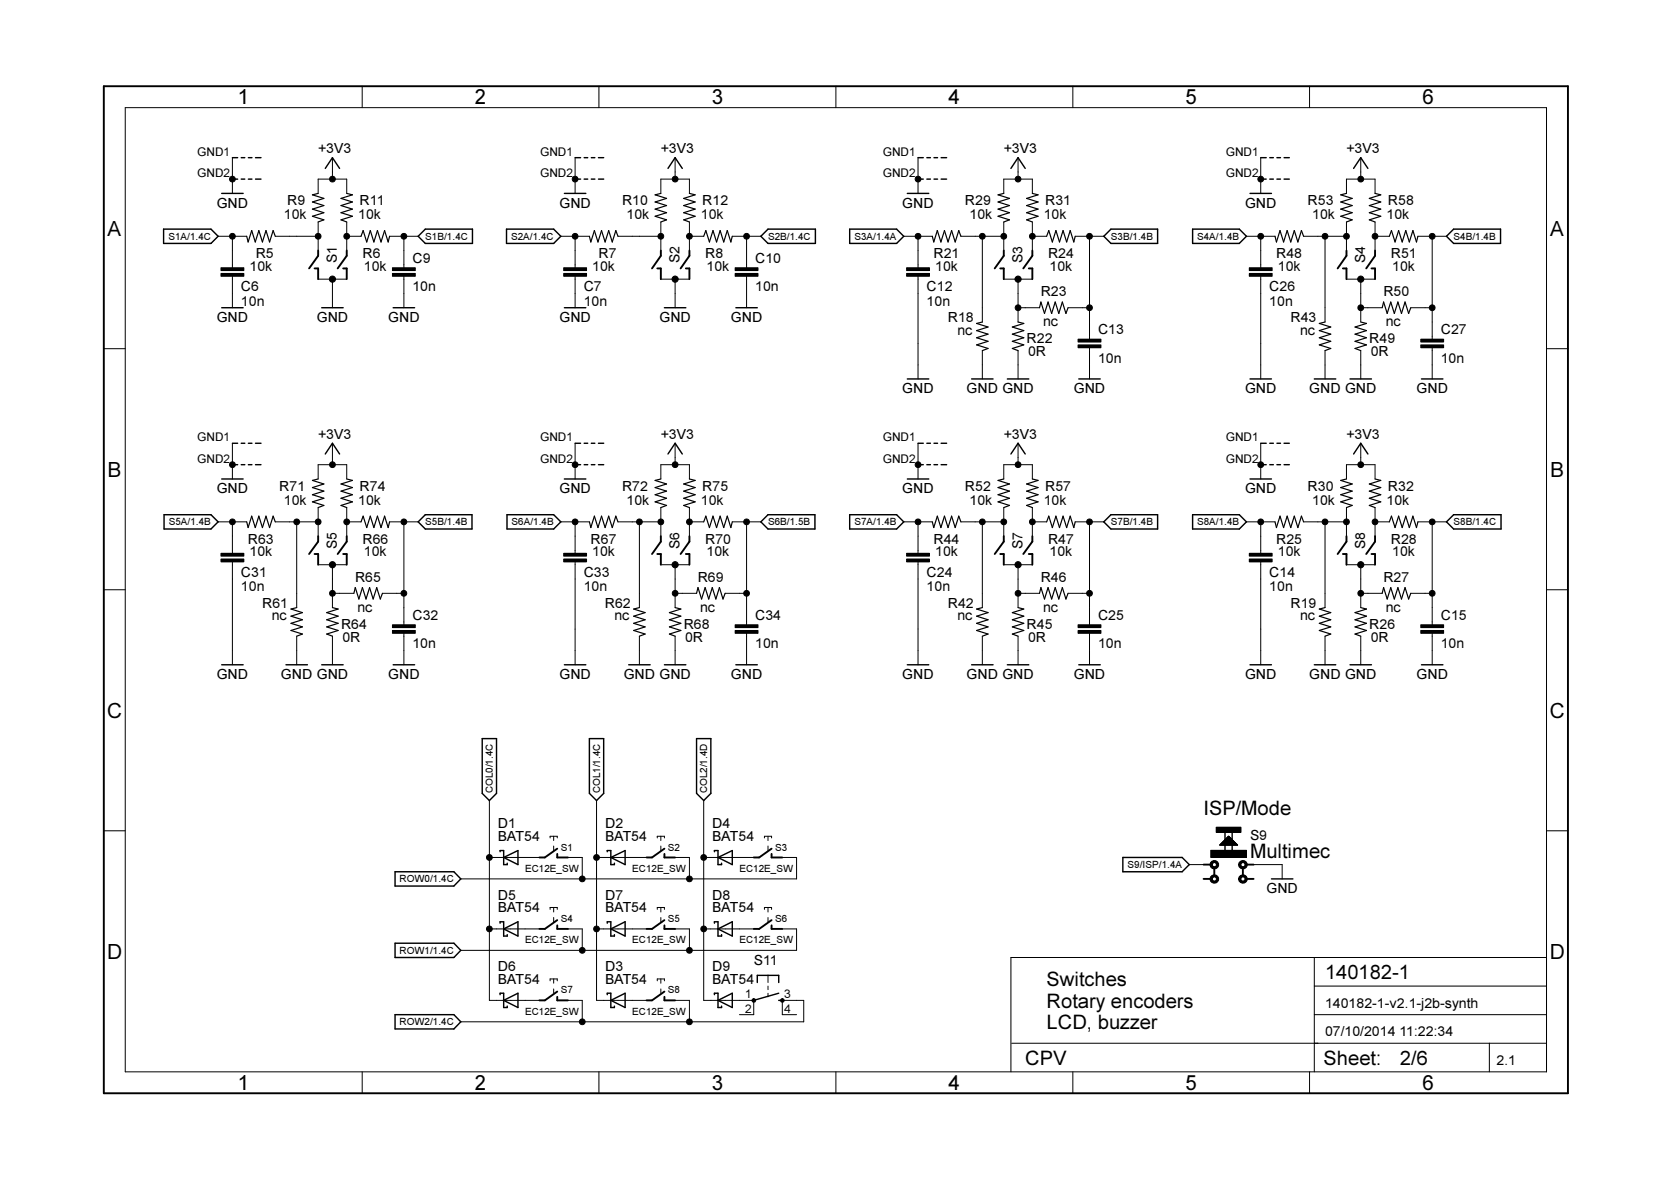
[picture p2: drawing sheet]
<svg xmlns="http://www.w3.org/2000/svg" width="297mm" height="210mm" viewBox="0 0 297 210" stroke-linecap="round" stroke-linejoin="round" font-family="sans-serif">
<g fill="none" stroke="#000" stroke-width=".25">
<path d="M39.4 34.4h3.8M41.3 28h.9M41.3 31.8h.9M42.9 28h.6M42.9 31.8h.6M44.2 28h.6M44.2 31.8h.6M45.4 28h1M45.4 31.8h1M57.8 29.9l1.3-1.9 1.3 1.9M100.3 34.4h3.8M102.2 28h1"/>
<path d="M102.2 31.8h1M103.8 28h.7M103.8 31.8h.7M105.1 28h.6M105.1 31.8h.6M106.4 28h.9M106.4 31.8h.9M118.7 29.9l1.3-1.9 1.3 1.9M161.3 34.4h3.8M163.2 28h.9M163.2 31.8h.9M164.8 28h.6"/>
<path d="M164.8 31.8h.6M166 28h.7M166 31.8h.7M167.3 28h1M167.3 31.8h1M179.7 29.9l1.3-1.9 1.2 1.9M222.2 34.4h3.8M224.1 28h1M224.1 31.8h1M225.7 28h.7M225.7 31.8h.7M227 28h.6"/>
<path d="M227 31.8h.6M228.3 28h.9M228.3 31.8h.9M240.6 29.9l1.3-1.9 1.3 1.9M29.1 40.7h8.4l1.3 1.3-1.3 1.3h-8.4zM39.4 54.7h3.8M57.2 54.7h3.8M69.9 54.7h3.8M74.3 42l1.3-1.3h8.4v2.6h-8.4zM90 40.7h8.4l1.3 1.3-1.3 1.3h-8.4zM100.3 54.7h3.8M118.1 54.7h3.8"/>
<path d="M130.8 54.7h3.8M135.3 42l1.2-1.3h8.4v2.6h-8.4zM151 40.7h8.4l1.3 1.3-1.3 1.3h-8.4zM196.2 42l1.3-1.3h8.3v2.6h-8.3zM212 40.7h8.3l1.3 1.3-1.3 1.3h-8.3zM257.1 42l1.3-1.3h8.3v2.6h-8.3zM41.3 78.8h.9M42.9 78.8h.6M44.2 78.8h.6M45.4 78.8h1M102.2 78.8h1M103.8 78.8h.7"/>
<path d="M105.1 78.8h.6M106.4 78.8h.9M161.3 67.4h3.8M163.2 78.8h.9M164.8 78.8h.6M166 78.8h.7M167.3 78.8h1M172.7 67.4h3.8M179.1 67.4h3.8M191.8 67.4h3.8M222.2 67.4h3.8M224.1 78.8h1"/>
<path d="M225.7 78.8h.7M227 78.8h.6M228.3 78.8h.9M233.6 67.4h3.8M240 67.4h3.8M252.7 67.4h3.8M29.2 91.5h8.3l1.3 1.3-1.3 1.2h-8.3zM39.4 85.1h3.8M41.3 82.6h.9M42.9 82.6h.6M44.2 82.6h.6M45.4 82.6h1"/>
<path d="M57.8 80.7l1.3-1.9 1.3 1.9M74.3 92.8l1.3-1.3h8.3v2.5h-8.3zM90.1 91.5h8.3l1.3 1.3-1.3 1.2h-8.3zM100.3 85.1h3.8M102.2 82.6h1M103.8 82.6h.7M105.1 82.6h.6M106.4 82.6h.9M118.7 80.7l1.3-1.9 1.3 1.9M135.3 92.8l1.2-1.3h8.4v2.5h-8.4zM151 91.5h8.4l1.3 1.3-1.3 1.2h-8.4zM161.3 85.1h3.8"/>
<path d="M163.2 82.6h.9M164.8 82.6h.6M166 82.6h.7M167.3 82.6h1M179.7 80.7l1.3-1.9 1.2 1.9M196.2 92.8l1.3-1.3h8.3v2.5h-8.3zM212 91.5h8.3l1.3 1.3-1.3 1.2h-8.3zM222.2 85.1h3.8M224.1 82.6h1M225.7 82.6h.7M227 82.6h.6M228.3 82.6h.9"/>
<path d="M240.6 80.7l1.3-1.9 1.3 1.9M257.1 92.8l1.3-1.3h8.4v2.5h-8.4zM39.4 118.2h3.8M50.8 118.2h3.8M57.2 118.2h3.8M69.9 118.2h3.8M100.3 118.2h3.8M111.8 118.2h3.8M118.1 118.2h3.8M130.8 118.2h3.8M161.3 118.2h3.8M172.7 118.2h3.8"/>
<path d="M179.1 118.2h3.8M191.8 118.2h3.8M222.2 118.2h3.8M233.6 118.2h3.8M240 118.2h3.8M252.7 118.2h3.8M85.7 131.3h2.6v9.7l-1.3 1.3-1.3-1.3zM104.8 131.3h2.5v9.7l-1.3 1.3-1.2-1.3zM123.8 131.3h2.6v9.7l-1.3 1.3-1.3-1.3zM70.2 154.9h10.5l1.2 1.3-1.2 1.3h-10.5zM88.9 151.4v-.2h.6v2.5h.7v-.3M89.5 152.4l2.6-1.2v2.5z"/>
<path d="M107.9 151.4v-.2h.7v2.5h.6v-.3M108.6 152.4l2.5-1.2v2.5zM127 151.4v-.2h.6v2.5h.7v-.3M127.6 152.4l2.6-1.2v2.5zM199.6 152.4h10.5l1.3 1.3-1.3 1.2h-10.5zM217.8 148v3.8M219 148v3.8M226 156.2h3.8M70.2 167.6h10.5l1.2 1.3-1.2 1.3h-10.5zM88.9 164.1v-.3h.6v2.6h.7v-.3M88.9 176.8v-.3h.6v2.6h.7v-.3M89.5 165.1l2.6-1.3v2.6z"/>
<path d="M89.5 177.8l2.6-1.3v2.6zM107.9 164.1v-.3h.7v2.6h.6v-.3M107.9 176.8v-.3h.7v2.6h.6v-.3M108.6 165.1l2.5-1.3v2.6zM108.6 177.8l2.5-1.3v2.6zM127 164.1v-.3h.6v2.6h.7v-.3M127 176.8v-.3h.6v2.6h.7v-.3M127.6 165.1l2.6-1.3v2.6zM127.6 177.8l2.6-1.3v2.6zM134.6 174.6v-1.2h3.8v1.2M138.4 177.8h.7M138.4 176.5l-4.4 1.3"/>
<path d="M70.2 180.3h10.5l1.2 1.3-1.2 1.3h-10.5z"/>
</g>
<g fill="none" stroke="#000" stroke-width=".18">
<path d="M22.3 19.1h252.6v171.4h-252.6zM64.4 15.3v3.8M106.5 15.3v3.8M148.6 15.3v3.8M190.7 15.3v3.8M232.8 15.3v3.8M41.3 28v6.4M56.6 34.4v-2.6h5v2.6M56.6 39.5v5M59.1 28v3.8M61.6 39.5v5M102.2 28v6.4"/>
<path d="M117.5 34.4v-2.6h5.1v2.6M117.5 39.5v5M120 28v3.8M122.6 39.5v5M163.2 28v6.4M178.4 34.4v-2.6h5.1v2.6M178.4 39.5v5M181 28v3.8M183.5 39.5v5M224.1 28v6.4M239.3 34.4v-2.6h5.1v2.6M239.3 39.5v5"/>
<path d="M241.9 28v3.8M244.4 39.5v5M38.8 42h5.1M39.3 47.6h4v.5h-4zM39.3 48.6h4v.5h-4zM41.3 42v5.6M41.3 49.1v5.6M48.9 42h7.7M56.6 49.6h5M59.1 49.6v5.1M61.6 42h2.6M69.3 42h5"/>
<path d="M69.8 47.6h4v.5h-4zM69.8 48.6h4v.5h-4zM71.8 42v5.6M71.8 49.1v5.6M99.7 42h5.1M100.2 47.6h4.1v.5h-4.1zM100.2 48.6h4.1v.5h-4.1zM102.2 42v5.6M102.2 49.1v5.6M109.9 42h7.6M117.5 49.6h5.1M120 49.6v5.1"/>
<path d="M122.6 42h2.5M130.2 42h5.1M130.7 47.6h4v.5h-4zM130.7 48.6h4v.5h-4zM132.7 42v5.6M132.7 49.1v5.6M160.7 42h5M161.2 47.6h4v.5h-4zM161.2 48.6h4v.5h-4zM163.2 42v5.6M163.2 49.1v18.3M170.8 42h7.6"/>
<path d="M174.6 42v15.2M178.4 49.6h5.1M181 49.6v7.6M181 54.7h3.8M183.5 42h2.6M189.9 54.7h3.8M191.1 42h5.1M193.7 42v18.3M221.6 42h5M222.1 47.6h4v.5h-4zM222.1 48.6h4v.5h-4zM224.1 42v5.6"/>
<path d="M224.1 49.1v18.3M231.7 42h7.6M235.5 42v15.2M239.3 49.6h5.1M241.9 49.6v7.6M241.9 54.7h3.8M244.4 42h2.6M250.8 54.7h3.8M252 42h5.1M254.6 42v18.3M18.5 62h3.8M41.3 78.8v6.3"/>
<path d="M59.1 78.8v3.8M102.2 78.8v6.3M120 78.8v3.8M163.2 78.8v6.3M174.6 62.3v5.1M181 62.3v5.1M181 78.8v3.8M191.6 60.3h4.1v.5h-4.1zM191.6 61.3h4.1v.5h-4.1zM193.7 61.8v5.6M224.1 78.8v6.3M235.5 62.3v5.1"/>
<path d="M241.9 62.3v5.1M241.9 78.8v3.8M252.6 60.3h4v.5h-4zM252.6 61.3h4v.5h-4zM254.6 61.8v5.6M274.9 62h3.8M38.8 92.8h5.1M39.3 98.3h4v.5h-4zM39.3 99.4h4v.5h-4zM41.3 92.8v5.5M41.3 99.9v18.3M48.9 92.8h7.7"/>
<path d="M52.7 92.8v15.2M56.6 85.1v-2.5h5v2.5M56.6 90.2v5.1M61.6 90.2v5.1M61.6 92.8h2.6M69.3 92.8h5M71.8 92.8v18.2M99.7 92.8h5.1M100.2 98.3h4.1v.5h-4.1zM100.2 99.4h4.1v.5h-4.1zM102.2 92.8v5.5M102.2 99.9v18.3"/>
<path d="M109.9 92.8h7.6M113.7 92.8v15.2M117.5 85.1v-2.5h5.1v2.5M117.5 90.2v5.1M122.6 90.2v5.1M122.6 92.8h2.5M130.2 92.8h5.1M132.7 92.8v18.2M160.7 92.8h5M161.2 98.3h4v.5h-4zM161.2 99.4h4v.5h-4zM163.2 92.8v5.5"/>
<path d="M163.2 99.9v18.3M170.8 92.8h7.6M174.6 92.8v15.2M178.4 85.1v-2.5h5.1v2.5M178.4 90.2v5.1M183.5 90.2v5.1M183.5 92.8h2.6M191.1 92.8h5.1M193.7 92.8v18.2M221.6 92.8h5M222.1 98.3h4v.5h-4zM222.1 99.4h4v.5h-4z"/>
<path d="M224.1 92.8v5.5M224.1 99.9v18.3M231.7 92.8h7.6M235.5 92.8v15.2M239.3 85.1v-2.5h5.1v2.5M239.3 90.2v5.1M244.4 90.2v5.1M244.4 92.8h2.6M252 92.8h5.1M254.6 92.8v18.2M18.5 104.8h3.8M52.7 113.1v5.1"/>
<path d="M56.6 100.4h5M59.1 100.4v7.6M59.1 113.1v5.1M59.1 105.5h3.8M68 105.5h3.8M69.8 111h4v.5h-4zM69.8 112.1h4v.5h-4zM71.8 112.6v5.6M113.7 113.1v5.1M117.5 100.4h5.1M120 100.4v7.6M120 113.1v5.1"/>
<path d="M120 105.5h3.8M128.9 105.5h3.8M130.7 111h4v.5h-4zM130.7 112.1h4v.5h-4zM132.7 112.6v5.6M174.6 113.1v5.1M178.4 100.4h5.1M181 100.4v7.6M181 113.1v5.1M181 105.5h3.8M189.9 105.5h3.8M191.6 111h4.1v.5h-4.1z"/>
<path d="M191.6 112.1h4.1v.5h-4.1zM193.7 112.6v5.6M235.5 113.1v5.1M239.3 100.4h5.1M241.9 100.4v7.6M241.9 113.1v5.1M241.9 105.5h3.8M250.8 105.5h3.8M252.6 111h4v.5h-4zM252.6 112.1h4v.5h-4zM254.6 112.6v5.6M274.9 104.8h3.8"/>
<path d="M18.5 147.7h3.8M87 152.4h8.9M87 142.3v35.5h8.9M97.8 148.9v-.3h1.3v.3M98.4 148.6v.8M98.4 150.4v.8M101 152.4h2.5v3.8M106 152.4h8.9M106 142.3v35.5h8.9M116.8 148.9v-.3h1.3v.3M117.5 148.6v.8M117.5 150.4v.8"/>
<path d="M120 152.4h2.6v3.8M125.1 142.3v35.5h8.9v2.5h-2.6M125.1 152.4h8.9M135.9 148.9v-.3h1.3v.3M136.5 148.6v.8M136.5 150.4v.8M139.1 152.4h2.5v3.8h-59.7M211.4 153.7h2.5M215.2 151.1h6.4v1.3h-6.4zM215.3 153.4a.64 .64 0 0 1 1-.1 .64 .64 0 0 1-.2 1 .64 .64 0 0 1-.9-.6h.3a.4 .4 0 0 1 .3-.4 .4 .4 0 0 1 .4 .2v.4a.4 .4 0 0 1-.4 .1 .4 .4 0 0 1-.3-.3h-.3zM215.3 155.9a.64 .64 0 0 1 1-.1 .64 .64 0 0 1-.2 1 .64 .64 0 0 1-.9-.6h.3a.4 .4 0 0 1 .3-.3 .4 .4 0 0 1 .4 .1v.4a.4 .4 0 0 1-.4 .2 .4 .4 0 0 1-.3-.4h-.3zM215.4 153.1a.77 .77 0 0 1 1.2 .3 .77 .77 0 0 1-.6 1.1 .77 .77 0 0 1-.9-.8h.2a.51 .51 0 0 1 .7-.5 .51 .51 0 0 1 .3 .7 .51 .51 0 0 1-.9 0l-.1-.2h-.2l.1-.4z"/>
<path d="M215.4 155.6a.77 .77 0 0 1 1.2 .4 .77 .77 0 0 1-.6 1 .77 .77 0 0 1-.9-.8h.2a.51 .51 0 0 1 .7-.5 .51 .51 0 0 1 .3 .8 .51 .51 0 0 1-.9 0l-.1-.3h-.2l.1-.3zM216.2 147h4.4v1h-4.4zM216.8 150.2l1.6-1.6 1.6 1.6zM216.9 150.2h3.1M216.9 150.1h3M217 150h2.8M217 149.9h2.7M217.1 149.9h2.6M217.2 149.9h2.5M217.2 149.8h2.4M217.3 149.8h2.3M217.3 149.7h2.2"/>
<path d="M217.4 149.6h2.1M217.4 149.6h2M217.5 149.5h1.8M217.5 149.4h1.7M217.6 149.4h1.6M217.7 149.4h1.5M217.7 149.3h1.4M217.8 149.3h1.3M217.8 149.2h1.2M217.9 149.1h1M218 149h.8M218.1 149h.7"/>
<path d="M218.1 148.9h.6M218.2 148.8h.4M218.3 148.8h.3M218.3 148.7h.2M220.4 153.4a.64 .64 0 0 1 1-.1 .64 .64 0 0 1-.3 1 .64 .64 0 0 1-.8-.6h.3a.4 .4 0 0 1 .3-.4 .4 .4 0 0 1 .4 .2v.4a.4 .4 0 0 1-.5 .1 .4 .4 0 0 1-.2-.3h-.3zM220.4 155.9a.64 .64 0 0 1 1-.1 .64 .64 0 0 1-.3 1 .64 .64 0 0 1-.8-.6h.3a.4 .4 0 0 1 .3-.3 .4 .4 0 0 1 .4 .1v.4a.4 .4 0 0 1-.5 .2 .4 .4 0 0 1-.2-.4h-.3zM220.5 153.1a.77 .77 0 0 1 1.2 .3 .77 .77 0 0 1-.6 1.1 .77 .77 0 0 1-.9-.8h.2a.51 .51 0 0 1 .7-.5 .51 .51 0 0 1 .2 .7 .51 .51 0 0 1-.8 0l-.1-.2h-.2l.1-.4zM220.5 155.6a.77 .77 0 0 1 1.2 .4 .77 .77 0 0 1-.6 1 .77 .77 0 0 1-.9-.8h.2a.51 .51 0 0 1 .7-.5 .51 .51 0 0 1 .2 .8 .51 .51 0 0 1-.8 0l-.1-.3h-.2l.1-.3zM222.8 153.7h5.1v2.5M274.9 147.7h3.8M87 165.1h8.9M97.8 161.6v-.3h1.3v.3"/>
<path d="M97.8 174.3v-.3h1.3v.3M98.4 161.3v.8M98.4 163.1v.7M98.4 174v.8M98.4 175.8v.7M101 165.1h2.5v3.8M101 177.8h2.5v3.8M106 165.1h8.9M116.8 161.6v-.3h1.3v.3M116.8 174.3v-.3h1.3v.3M117.5 161.3v.8M117.5 163.1v.7"/>
<path d="M117.5 174v.8M117.5 175.8v.7M120 165.1h2.6v3.8M120 177.8h2.6v3.8M125.1 165.1h8.9M133.8 177.6l.2-.1 .2 .1v.5h-.4l-.2-.3zM135.9 161.6v-.3h1.3v.3M136.5 161.3v.8M136.5 163.1v.7M136.5 173.4v1.2M136.5 175.3v.6M136.5 176.5v.7"/>
<path d="M138.8 177.6l.3-.1 .2 .1v.5h-.5l-.1-.3zM139.1 165.1h2.5v3.8h-59.7M233.6 170.2v20.3M233.6 175.3h41.3M274.9 170.2h-95.2v20.3M64.4 190.5v3.8M106.5 190.5v3.8M141.6 180.3h-2.5v-2.5h3.8v3.8h-61M148.6 190.5v3.8M179.8 185.4h95.1M190.7 190.5v3.8M232.8 190.5v3.8"/>
<path d="M233.6 180.3h41.3M264.7 185.4v5.1"/>
<circle cx="41.3" cy="31.8" r=".51"/>
<circle cx="59.1" cy="31.8" r=".51"/>
<circle cx="102.2" cy="31.8" r=".51"/>
<circle cx="120" cy="31.8" r=".51"/>
<circle cx="163.2" cy="31.8" r=".51"/>
<circle cx="181" cy="31.8" r=".51"/>
<circle cx="224.1" cy="31.8" r=".51"/>
<circle cx="241.9" cy="31.8" r=".51"/>
<circle cx="41.3" cy="42" r=".51"/>
<circle cx="56.5" cy="42" r=".51"/>
<circle cx="59.1" cy="49.6" r=".55"/>
<circle cx="61.6" cy="42" r=".51"/>
<circle cx="71.8" cy="42" r=".51"/>
<circle cx="102.2" cy="42" r=".51"/>
<circle cx="117.5" cy="42" r=".51"/>
<circle cx="120" cy="49.6" r=".55"/>
<circle cx="122.5" cy="42" r=".51"/>
<circle cx="132.7" cy="42" r=".51"/>
<circle cx="163.2" cy="42" r=".51"/>
<circle cx="174.6" cy="42" r=".51"/>
<circle cx="178.4" cy="42" r=".51"/>
<circle cx="181" cy="54.7" r=".51"/>
<circle cx="181" cy="49.6" r=".55"/>
<circle cx="183.5" cy="42" r=".51"/>
<circle cx="193.7" cy="54.7" r=".51"/>
<circle cx="193.7" cy="42" r=".51"/>
<circle cx="224.1" cy="42" r=".51"/>
<circle cx="235.5" cy="42" r=".51"/>
<circle cx="239.3" cy="42" r=".51"/>
<circle cx="241.9" cy="54.7" r=".51"/>
<circle cx="241.9" cy="49.6" r=".55"/>
<circle cx="244.4" cy="42" r=".51"/>
<circle cx="254.6" cy="42" r=".51"/>
<circle cx="254.6" cy="54.7" r=".51"/>
<circle cx="41.3" cy="82.6" r=".51"/>
<circle cx="41.3" cy="92.8" r=".51"/>
<circle cx="52.7" cy="92.8" r=".51"/>
<circle cx="56.5" cy="92.8" r=".51"/>
<circle cx="59.1" cy="82.6" r=".51"/>
<circle cx="61.6" cy="92.8" r=".51"/>
<circle cx="71.8" cy="92.8" r=".51"/>
<circle cx="102.2" cy="92.8" r=".51"/>
<circle cx="102.2" cy="82.6" r=".51"/>
<circle cx="113.7" cy="92.8" r=".51"/>
<circle cx="117.5" cy="92.8" r=".51"/>
<circle cx="120" cy="82.6" r=".51"/>
<circle cx="122.5" cy="92.8" r=".51"/>
<circle cx="132.7" cy="92.8" r=".51"/>
<circle cx="163.2" cy="82.6" r=".51"/>
<circle cx="163.2" cy="92.8" r=".51"/>
<circle cx="174.6" cy="92.8" r=".51"/>
<circle cx="178.4" cy="92.8" r=".51"/>
<circle cx="181" cy="82.6" r=".51"/>
<circle cx="183.5" cy="92.8" r=".51"/>
<circle cx="193.7" cy="92.8" r=".51"/>
<circle cx="224.1" cy="82.6" r=".51"/>
<circle cx="224.1" cy="92.8" r=".51"/>
<circle cx="235.5" cy="92.8" r=".51"/>
<circle cx="239.3" cy="92.8" r=".51"/>
<circle cx="241.9" cy="82.6" r=".51"/>
<circle cx="244.4" cy="92.8" r=".51"/>
<circle cx="254.6" cy="92.8" r=".51"/>
<circle cx="59.1" cy="105.5" r=".51"/>
<circle cx="59.1" cy="100.4" r=".55"/>
<circle cx="71.8" cy="105.5" r=".51"/>
<circle cx="120" cy="105.5" r=".51"/>
<circle cx="120" cy="100.4" r=".55"/>
<circle cx="132.7" cy="105.5" r=".51"/>
<circle cx="181" cy="105.5" r=".51"/>
<circle cx="181" cy="100.4" r=".55"/>
<circle cx="193.7" cy="105.5" r=".51"/>
<circle cx="241.9" cy="105.5" r=".51"/>
<circle cx="241.9" cy="100.4" r=".55"/>
<circle cx="254.6" cy="105.5" r=".51"/>
<circle cx="87" cy="152.4" r=".51"/>
<circle cx="103.5" cy="156.2" r=".51"/>
<circle cx="106" cy="152.4" r=".51"/>
<circle cx="122.5" cy="156.2" r=".51"/>
<circle cx="125.1" cy="152.4" r=".51"/>
<circle cx="87" cy="165.1" r=".51"/>
<circle cx="103.5" cy="168.9" r=".51"/>
<circle cx="106" cy="165.1" r=".51"/>
<circle cx="122.5" cy="168.9" r=".51"/>
<circle cx="125.1" cy="165.1" r=".51"/>
<circle cx="103.5" cy="181.6" r=".51"/>
<circle cx="122.5" cy="181.6" r=".51"/>
</g>
<g fill="none" stroke="#000" stroke-width=".34">
<path d="M18.5 15.3h260.2v179h-260.2zM55.9 47.7h.7v1.9M56.6 44.5v1l-1.7 2.2M61 47.7h.6v1.9M61.6 44.5v1l-1.6 2.2M116.8 47.7h.7v1.9M117.5 44.5v1l-1.6 2.2M121.9 47.7h.7v1.9M122.6 44.5v1l-1.6 2.2M177.8 47.7h.6v1.9M178.4 44.5v1l-1.6 2.2M182.9 47.7h.6v1.9"/>
<path d="M183.5 44.5v1l-1.6 2.2M238.7 47.7h.6v1.9M239.3 44.5v1l-1.5 2.2M243.8 47.7h.6v1.9M244.4 44.5v1l-1.5 2.2M55.9 98.5h.7v1.9M56.6 95.3v1l-1.7 2.2M61 98.5h.6v1.9M61.6 95.3v1l-1.6 2.2M116.8 98.5h.7v1.9M117.5 95.3v1l-1.6 2.2M121.9 98.5h.7v1.9"/>
<path d="M122.6 95.3v1l-1.6 2.2M177.8 98.5h.6v1.9M178.4 95.3v1l-1.6 2.2M182.9 98.5h.6v1.9M183.5 95.3v1l-1.6 2.2M238.7 98.5h.6v1.9M239.3 95.3v1l-1.5 2.2M243.8 98.5h.6v1.9M244.4 95.3v1l-1.5 2.2M99.1 150.8l-2.2 1.6h-1M99.1 151.8v.6h1.9M118.1 150.8l-2.2 1.6h-1"/>
<path d="M118.1 151.8v.6h1.9M137.2 150.8l-2.2 1.6h-1M137.2 151.8v.6h1.9M213.9 153.7h1.3M213.9 156.2h1.3M215.9 154.3v1.3M220.9 154.3v1.3M221.6 153.7h1.2M221.6 156.2h1.2M99.1 164.5v.6h1.9M99.1 177.2v.6h1.9M99.1 163.5l-2.2 1.6h-1"/>
<path d="M99.1 176.2l-2.2 1.6h-1M118.1 164.5v.6h1.9M118.1 177.2v.6h1.9M118.1 163.5l-2.2 1.6h-1M118.1 176.2l-2.2 1.6h-1M137.2 164.5v.6h1.9M137.2 163.5l-2.2 1.6h-1"/>
</g>
<g fill="#000">
<path d="M39.3 47.6h4v.5h-4z" fill-rule="evenodd"/>
<path d="M39.3 48.6h4v.5h-4z" fill-rule="evenodd"/>
<path d="M69.8 47.6h4v.5h-4z" fill-rule="evenodd"/>
<path d="M69.8 48.6h4v.5h-4z" fill-rule="evenodd"/>
<path d="M100.2 47.6h4.1v.5h-4.1z" fill-rule="evenodd"/>
<path d="M100.2 48.6h4.1v.5h-4.1z" fill-rule="evenodd"/>
<path d="M130.7 47.6h4v.5h-4z" fill-rule="evenodd"/>
<path d="M130.7 48.6h4v.5h-4z" fill-rule="evenodd"/>
<path d="M161.2 47.6h4v.5h-4z" fill-rule="evenodd"/>
<path d="M161.2 48.6h4v.5h-4z" fill-rule="evenodd"/>
<path d="M222.1 47.6h4v.5h-4z" fill-rule="evenodd"/>
<path d="M222.1 48.6h4v.5h-4z" fill-rule="evenodd"/>
<path d="M191.6 60.3h4.1v.5h-4.1z" fill-rule="evenodd"/>
<path d="M191.6 61.3h4.1v.5h-4.1z" fill-rule="evenodd"/>
<path d="M252.6 60.3h4v.5h-4z" fill-rule="evenodd"/>
<path d="M252.6 61.3h4v.5h-4z" fill-rule="evenodd"/>
<path d="M39.3 98.3h4v.5h-4z" fill-rule="evenodd"/>
<path d="M39.3 99.4h4v.5h-4z" fill-rule="evenodd"/>
<path d="M100.2 98.3h4.1v.5h-4.1z" fill-rule="evenodd"/>
<path d="M100.2 99.4h4.1v.5h-4.1z" fill-rule="evenodd"/>
<path d="M161.2 98.3h4v.5h-4z" fill-rule="evenodd"/>
<path d="M161.2 99.4h4v.5h-4z" fill-rule="evenodd"/>
<path d="M222.1 98.3h4v.5h-4z" fill-rule="evenodd"/>
<path d="M222.1 99.4h4v.5h-4z" fill-rule="evenodd"/>
<path d="M69.8 111h4v.5h-4z" fill-rule="evenodd"/>
<path d="M69.8 112.1h4v.5h-4z" fill-rule="evenodd"/>
<path d="M130.7 111h4v.5h-4z" fill-rule="evenodd"/>
<path d="M130.7 112.1h4v.5h-4z" fill-rule="evenodd"/>
<path d="M191.6 111h4.1v.5h-4.1z" fill-rule="evenodd"/>
<path d="M191.6 112.1h4.1v.5h-4.1z" fill-rule="evenodd"/>
<path d="M252.6 111h4v.5h-4z" fill-rule="evenodd"/>
<path d="M252.6 112.1h4v.5h-4z" fill-rule="evenodd"/>
<path d="M215.4 153.1a.77 .77 0 0 1 1.2 .3 .77 .77 0 0 1-.6 1.1 .77 .77 0 0 1-.9-.8h.2a.51 .51 0 0 1 .7-.5 .51 .51 0 0 1 .3 .7 .51 .51 0 0 1-.9 0l-.1-.2h-.2l.1-.4z" fill-rule="evenodd"/>
<path d="M215.4 155.6a.77 .77 0 0 1 1.2 .4 .77 .77 0 0 1-.6 1 .77 .77 0 0 1-.9-.8h.2a.51 .51 0 0 1 .7-.5 .51 .51 0 0 1 .3 .8 .51 .51 0 0 1-.9 0l-.1-.3h-.2l.1-.3z" fill-rule="evenodd"/>
<path d="M215.3 153.4a.64 .64 0 0 1 1-.1 .64 .64 0 0 1-.2 1 .64 .64 0 0 1-.9-.6h.3a.4 .4 0 0 1 .3-.4 .4 .4 0 0 1 .4 .2v.4a.4 .4 0 0 1-.4 .1 .4 .4 0 0 1-.3-.3h-.3z" fill-rule="evenodd"/>
<path d="M215.2 151.1h6.4v1.3h-6.4z" fill-rule="evenodd"/>
<path d="M215.3 155.9a.64 .64 0 0 1 1-.1 .64 .64 0 0 1-.2 1 .64 .64 0 0 1-.9-.6h.3a.4 .4 0 0 1 .3-.3 .4 .4 0 0 1 .4 .1v.4a.4 .4 0 0 1-.4 .2 .4 .4 0 0 1-.3-.4h-.3z" fill-rule="evenodd"/>
<path d="M216.2 147h4.4v1h-4.4z" fill-rule="evenodd"/>
<path d="M220.5 153.1a.77 .77 0 0 1 1.2 .3 .77 .77 0 0 1-.6 1.1 .77 .77 0 0 1-.9-.8h.2a.51 .51 0 0 1 .7-.5 .51 .51 0 0 1 .2 .7 .51 .51 0 0 1-.8 0l-.1-.2h-.2l.1-.4z" fill-rule="evenodd"/>
<path d="M220.5 155.6a.77 .77 0 0 1 1.2 .4 .77 .77 0 0 1-.6 1 .77 .77 0 0 1-.9-.8h.2a.51 .51 0 0 1 .7-.5 .51 .51 0 0 1 .2 .8 .51 .51 0 0 1-.8 0l-.1-.3h-.2l.1-.3z" fill-rule="evenodd"/>
<path d="M220.4 153.4a.64 .64 0 0 1 1-.1 .64 .64 0 0 1-.3 1 .64 .64 0 0 1-.8-.6h.3a.4 .4 0 0 1 .3-.4 .4 .4 0 0 1 .4 .2v.4a.4 .4 0 0 1-.5 .1 .4 .4 0 0 1-.2-.3h-.3z" fill-rule="evenodd"/>
<path d="M220.4 155.9a.64 .64 0 0 1 1-.1 .64 .64 0 0 1-.3 1 .64 .64 0 0 1-.8-.6h.3a.4 .4 0 0 1 .3-.3 .4 .4 0 0 1 .4 .1v.4a.4 .4 0 0 1-.5 .2 .4 .4 0 0 1-.2-.4h-.3z" fill-rule="evenodd"/>
<path d="M133.8 177.6l.2-.1 .2 .1v.5h-.4l-.2-.3z" fill-rule="evenodd"/>
<path d="M138.8 177.6l.3-.1 .2 .1v.5h-.5l-.1-.3z" fill-rule="evenodd"/>
<circle cx="41.3" cy="31.8" r=".51"/>
<circle cx="59.1" cy="31.8" r=".51"/>
<circle cx="102.2" cy="31.8" r=".51"/>
<circle cx="120" cy="31.8" r=".51"/>
<circle cx="163.2" cy="31.8" r=".51"/>
<circle cx="181" cy="31.8" r=".51"/>
<circle cx="224.1" cy="31.8" r=".51"/>
<circle cx="241.9" cy="31.8" r=".51"/>
<circle cx="41.3" cy="42" r=".51"/>
<circle cx="56.5" cy="42" r=".51"/>
<circle cx="59.1" cy="49.6" r=".55"/>
<circle cx="61.6" cy="42" r=".51"/>
<circle cx="71.8" cy="42" r=".51"/>
<circle cx="102.2" cy="42" r=".51"/>
<circle cx="117.5" cy="42" r=".51"/>
<circle cx="120" cy="49.6" r=".55"/>
<circle cx="122.5" cy="42" r=".51"/>
<circle cx="132.7" cy="42" r=".51"/>
<circle cx="163.2" cy="42" r=".51"/>
<circle cx="174.6" cy="42" r=".51"/>
<circle cx="178.4" cy="42" r=".51"/>
<circle cx="181" cy="54.7" r=".51"/>
<circle cx="181" cy="49.6" r=".55"/>
<circle cx="183.5" cy="42" r=".51"/>
<circle cx="193.7" cy="54.7" r=".51"/>
<circle cx="193.7" cy="42" r=".51"/>
<circle cx="224.1" cy="42" r=".51"/>
<circle cx="235.5" cy="42" r=".51"/>
<circle cx="239.3" cy="42" r=".51"/>
<circle cx="241.9" cy="54.7" r=".51"/>
<circle cx="241.9" cy="49.6" r=".55"/>
<circle cx="244.4" cy="42" r=".51"/>
<circle cx="254.6" cy="42" r=".51"/>
<circle cx="254.6" cy="54.7" r=".51"/>
<circle cx="41.3" cy="82.6" r=".51"/>
<circle cx="41.3" cy="92.8" r=".51"/>
<circle cx="52.7" cy="92.8" r=".51"/>
<circle cx="56.5" cy="92.8" r=".51"/>
<circle cx="59.1" cy="82.6" r=".51"/>
<circle cx="61.6" cy="92.8" r=".51"/>
<circle cx="71.8" cy="92.8" r=".51"/>
<circle cx="102.2" cy="92.8" r=".51"/>
<circle cx="102.2" cy="82.6" r=".51"/>
<circle cx="113.7" cy="92.8" r=".51"/>
<circle cx="117.5" cy="92.8" r=".51"/>
<circle cx="120" cy="82.6" r=".51"/>
<circle cx="122.5" cy="92.8" r=".51"/>
<circle cx="132.7" cy="92.8" r=".51"/>
<circle cx="163.2" cy="82.6" r=".51"/>
<circle cx="163.2" cy="92.8" r=".51"/>
<circle cx="174.6" cy="92.8" r=".51"/>
<circle cx="178.4" cy="92.8" r=".51"/>
<circle cx="181" cy="82.6" r=".51"/>
<circle cx="183.5" cy="92.8" r=".51"/>
<circle cx="193.7" cy="92.8" r=".51"/>
<circle cx="224.1" cy="82.6" r=".51"/>
<circle cx="224.1" cy="92.8" r=".51"/>
<circle cx="235.5" cy="92.8" r=".51"/>
<circle cx="239.3" cy="92.8" r=".51"/>
<circle cx="241.9" cy="82.6" r=".51"/>
<circle cx="244.4" cy="92.8" r=".51"/>
<circle cx="254.6" cy="92.8" r=".51"/>
<circle cx="59.1" cy="105.5" r=".51"/>
<circle cx="59.1" cy="100.4" r=".55"/>
<circle cx="71.8" cy="105.5" r=".51"/>
<circle cx="120" cy="105.5" r=".51"/>
<circle cx="120" cy="100.4" r=".55"/>
<circle cx="132.7" cy="105.5" r=".51"/>
<circle cx="181" cy="105.5" r=".51"/>
<circle cx="181" cy="100.4" r=".55"/>
<circle cx="193.7" cy="105.5" r=".51"/>
<circle cx="241.9" cy="105.5" r=".51"/>
<circle cx="241.9" cy="100.4" r=".55"/>
<circle cx="254.6" cy="105.5" r=".51"/>
<circle cx="87" cy="152.4" r=".51"/>
<circle cx="103.5" cy="156.2" r=".51"/>
<circle cx="106" cy="152.4" r=".51"/>
<circle cx="122.5" cy="156.2" r=".51"/>
<circle cx="125.1" cy="152.4" r=".51"/>
<circle cx="87" cy="165.1" r=".51"/>
<circle cx="103.5" cy="168.9" r=".51"/>
<circle cx="106" cy="165.1" r=".51"/>
<circle cx="122.5" cy="168.9" r=".51"/>
<circle cx="125.1" cy="165.1" r=".51"/>
<circle cx="103.5" cy="181.6" r=".51"/>
<circle cx="122.5" cy="181.6" r=".51"/>
</g>
<g fill="none" stroke="#000" stroke-width=".21">
<path d="M56.6 34.4l-1.1 .2 2.1 .7-2.1 .6 2.1 .6-2.1 .7 2.1 .6-2.1 .6 2.1 .7-1 .4M61.6 34.4l1 .2-2 .7 2 .6-2 .6 2 .7-2 .6 2 .6-2 .7 1 .4M117.5 34.4l-1 .2 2 .7-2 .6 2 .6-2 .7 2 .6-2 .6 2 .7-1 .4M122.6 34.4l1 .2-2.1 .7 2.1 .6-2.1 .6 2.1 .7-2.1 .6 2.1 .6-2.1 .7 1.1 .4M178.4 34.4l-1 .2 2 .7-2 .6 2 .6-2 .7 2 .6-2 .6 2 .7-1 .4M183.5 34.4l1 .2-2 .7 2 .6-2 .6 2 .7-2 .6 2 .6-2 .7 1 .4M239.3 34.4l-1 .2 2.1 .7-2.1 .6 2.1 .6-2.1 .7 2.1 .6-2.1 .6 2.1 .7-1.1 .4M244.4 34.4l1 .2-2 .7 2 .6-2 .6 2 .7-2 .6 2 .6-2 .7 1 .4M43.9 42l.2 1 .6-2 .7 2 .6-2 .6 2 .7-2 .6 2 .7-2 .3 1M64.2 42l.4-1 .6 2 .6-2 .7 2 .6-2 .6 2 .7-2 .6 2 .3-1M104.8 42l.2 1 .7-2 .6 2 .6-2 .7 2 .6-2 .6 2 .7-2 .4 1M125.1 42l.4-1 .6 2 .6-2 .7 2 .6-2 .6 2 .7-2 .6 2 .3-1"/>
<path d="M165.7 42l.3 1 .6-2 .7 2 .6-2 .6 2 .7-2 .6 2 .6-2 .4 1M174.6 57.2l-1 .3 2 .6-2 .7 2 .6-2 .6 2 .7-2 .6 2 .6-1 .4M181 57.2l1 .3-2 .6 2 .7-2 .6 2 .6-2 .7 2 .6-2 .6 1 .4M184.8 54.7l.2-1 .7 2 .6-2 .6 2 .7-2 .6 2 .6-2 .7 2 .4-1M186.1 42l.3-1 .7 2 .6-2 .6 2 .7-2 .6 2 .6-2 .7 2 .2-1M226.6 42l.3 1 .6-2 .7 2 .6-2 .6 2 .7-2 .6 2 .6-2 .4 1M235.5 57.2l-1 .3 2.1 .6-2.1 .7 2.1 .6-2.1 .6 2.1 .7-2.1 .6 2.1 .6-1.1 .4M241.9 57.2l1 .3-2 .6 2 .7-2 .6 2 .6-2 .7 2 .6-2 .6 1 .4M245.7 54.7l.3-1 .6 2 .6-2 .7 2 .6-2 .6 2 .7-2 .6 2 .4-1M247 42l.4-1 .6 2 .6-2 .7 2 .6-2 .6 2 .7-2 .6 2 .2-1M43.9 92.8l.2 1 .6-2.1 .7 2.1 .6-2.1 .6 2.1 .7-2.1 .6 2.1 .7-2.1 .3 1.1M56.6 85.1l-1.1 .3 2.1 .6-2.1 .7 2.1 .6-2.1 .6 2.1 .7-2.1 .6 2.1 .6-1 .4"/>
<path d="M61.6 85.1l1 .3-2 .6 2 .7-2 .6 2 .6-2 .7 2 .6-2 .6 1 .4M64.2 92.8l.4-1.1 .6 2.1 .6-2.1 .7 2.1 .6-2.1 .6 2.1 .7-2.1 .6 2.1 .3-1M104.8 92.8l.2 1 .7-2.1 .6 2.1 .6-2.1 .7 2.1 .6-2.1 .6 2.1 .7-2.1 .4 1.1M117.5 85.1l-1 .3 2 .6-2 .7 2 .6-2 .6 2 .7-2 .6 2 .6-1 .4M122.6 85.1l1 .3-2.1 .6 2.1 .7-2.1 .6 2.1 .6-2.1 .7 2.1 .6-2.1 .6 1.1 .4M125.1 92.8l.4-1.1 .6 2.1 .6-2.1 .7 2.1 .6-2.1 .6 2.1 .7-2.1 .6 2.1 .3-1M165.7 92.8l.3 1 .6-2.1 .7 2.1 .6-2.1 .6 2.1 .7-2.1 .6 2.1 .6-2.1 .4 1.1M178.4 85.1l-1 .3 2 .6-2 .7 2 .6-2 .6 2 .7-2 .6 2 .6-1 .4M183.5 85.1l1 .3-2 .6 2 .7-2 .6 2 .6-2 .7 2 .6-2 .6 1 .4M186.1 92.8l.3-1.1 .7 2.1 .6-2.1 .6 2.1 .7-2.1 .6 2.1 .6-2.1 .7 2.1 .2-1M226.6 92.8l.3 1 .6-2.1 .7 2.1 .6-2.1 .6 2.1 .7-2.1 .6 2.1 .6-2.1 .4 1.1M239.3 85.1l-1 .3 2.1 .6-2.1 .7 2.1 .6-2.1 .6 2.1 .7-2.1 .6 2.1 .6-1.1 .4"/>
<path d="M244.4 85.1l1 .3-2 .6 2 .7-2 .6 2 .6-2 .7 2 .6-2 .6 1 .4M247 92.8l.4-1.1 .6 2.1 .6-2.1 .7 2.1 .6-2.1 .6 2.1 .7-2.1 .6 2.1 .2-1M52.7 108l-1 .2 2.1 .7-2.1 .6 2.1 .7-2.1 .6 2.1 .6-2.1 .7 2.1 .6-1.1 .4M59.1 108l1 .2-2 .7 2 .6-2 .7 2 .6-2 .6 2 .7-2 .6 1 .4M62.9 105.5l.3-1.1 .6 2.1 .6-2.1 .7 2.1 .6-2.1 .6 2.1 .7-2.1 .6 2.1 .4-1M113.7 108l-1.1 .2 2.1 .7-2.1 .6 2.1 .7-2.1 .6 2.1 .6-2.1 .7 2.1 .6-1 .4M120 108l1 .2-2 .7 2 .6-2 .7 2 .6-2 .6 2 .7-2 .6 1 .4M123.8 105.5l.3-1.1 .6 2.1 .6-2.1 .7 2.1 .6-2.1 .7 2.1 .6-2.1 .6 2.1 .4-1M174.6 108l-1 .2 2 .7-2 .6 2 .7-2 .6 2 .6-2 .7 2 .6-1 .4M181 108l1 .2-2 .7 2 .6-2 .7 2 .6-2 .6 2 .7-2 .6 1 .4M184.8 105.5l.2-1.1 .7 2.1 .6-2.1 .6 2.1 .7-2.1 .6 2.1 .6-2.1 .7 2.1 .4-1M235.5 108l-1 .2 2.1 .7-2.1 .6 2.1 .7-2.1 .6 2.1 .6-2.1 .7 2.1 .6-1.1 .4"/>
<path d="M241.9 108l1 .2-2 .7 2 .6-2 .7 2 .6-2 .6 2 .7-2 .6 1 .4M245.7 105.5l.3-1.1 .6 2.1 .6-2.1 .7 2.1 .6-2.1 .6 2.1 .7-2.1 .6 2.1 .4-1"/>
</g>
<g font-size="3.7">
<text x="42.3" y="18.5">1</text>
<text x="84.4" y="18.5">2</text>
<text x="126.5" y="18.5">3</text>
<text x="168.6" y="18.5">4</text>
<text x="210.7" y="18.5">5</text>
<text x="252.9" y="18.5">6</text>
<text x="19.1" y="41.9">A</text>
<text x="275.6" y="41.9">A</text>
<text x="19.1" y="84.7">B</text>
<text x="275.6" y="84.7">B</text>
<text x="19" y="127.6">C</text>
<text x="275.5" y="127.6">C</text>
<text x="19" y="170.4">D</text>
<text x="275.5" y="170.4">D</text>
<text x="42.3" y="193.7">1</text>
<text x="84.4" y="193.7">2</text>
<text x="126.5" y="193.7">3</text>
<text x="168.6" y="193.7">4</text>
<text x="210.7" y="193.7">5</text>
<text x="252.9" y="193.7">6</text>
</g>
<g font-size="3.6">
<text x="213.9" y="144.8">ISP/Mode</text>
<text x="222.2" y="152.4">Multimec</text>
<text x="235.5" y="174">140182-1</text>
<text x="186.1" y="175.3">Switches</text>
<text x="186.1" y="179.1">Rotary encoders</text>
<text x="186.1" y="182.9">LCD, buzzer</text>
<text x="182.2" y="189.2">CPV</text>
<text x="235.3" y="189.4">Sheet:</text>
<text x="248.9" y="189.2">2/6</text>
</g>
<g font-size="2.5">
<text x="56.6" y="27.3">+3V3</text>
<text x="117.5" y="27.3">+3V3</text>
<text x="178.4" y="27.3">+3V3</text>
<text x="239.3" y="27.3">+3V3</text>
<text x="38.5" y="36.9">GND</text>
<text x="50.5" y="38.9">10k</text>
<text x="51.1" y="36.4">R9</text>
<text x="63.7" y="38.9">10k</text>
<text x="63.9" y="36.4">R11</text>
<text x="99.4" y="36.9">GND</text>
<text x="110.6" y="36.4">R10</text>
<text x="111.4" y="38.9">10k</text>
<text x="124.6" y="38.9">10k</text>
<text x="124.8" y="36.4">R12</text>
<text x="160.4" y="36.9">GND</text>
<text x="171.5" y="36.4">R29</text>
<text x="172.3" y="38.9">10k</text>
<text x="185.5" y="38.9">10k</text>
<text x="185.8" y="36.4">R31</text>
<text x="221.3" y="36.9">GND</text>
<text x="232.4" y="36.4">R53</text>
<text x="233.3" y="38.9">10k</text>
<text x="246.5" y="38.9">10k</text>
<text x="246.7" y="36.4">R58</text>
<text x="45.5" y="45.8">R5</text>
<text x="59.9" y="46.8" transform="rotate(-90 59.9 46.8)">S1</text>
<text x="64.4" y="45.8">R6</text>
<text x="73.3" y="46.7">C9</text>
<text x="106.4" y="45.8">R7</text>
<text x="120.8" y="46.8" transform="rotate(-90 120.8 46.8)">S2</text>
<text x="125.3" y="45.8">R8</text>
<text x="134.2" y="46.7">C10</text>
<text x="165.9" y="45.8">R21</text>
<text x="181.7" y="46.8" transform="rotate(-90 181.7 46.8)">S3</text>
<text x="186.3" y="45.8">R24</text>
<text x="226.9" y="45.8">R48</text>
<text x="242.7" y="46.8" transform="rotate(-90 242.7 46.8)">S4</text>
<text x="247.2" y="45.8">R51</text>
<text x="42.8" y="51.8">C6</text>
<text x="44.4" y="48.1">10k</text>
<text x="64.7" y="48.1">10k</text>
<text x="73.3" y="51.8">10n</text>
<text x="103.8" y="51.8">C7</text>
<text x="105.3" y="48.1">10k</text>
<text x="125.6" y="48.1">10k</text>
<text x="134.2" y="51.8">10n</text>
<text x="164.7" y="51.8">C12</text>
<text x="166.2" y="48.1">10k</text>
<text x="185" y="52.6">R23</text>
<text x="186.6" y="48.1">10k</text>
<text x="225.6" y="51.8">C26</text>
<text x="227.2" y="48.1">10k</text>
<text x="245.9" y="52.6">R50</text>
<text x="247.5" y="48.1">10k</text>
<text x="38.5" y="57.2">GND</text>
<text x="42.8" y="54.3">10n</text>
<text x="56.3" y="57.2">GND</text>
<text x="69" y="57.2">GND</text>
<text x="99.4" y="57.2">GND</text>
<text x="103.8" y="54.3">10n</text>
<text x="117.2" y="57.2">GND</text>
<text x="129.9" y="57.2">GND</text>
<text x="164.7" y="54.3">10n</text>
<text x="168.5" y="57.2">R18</text>
<text x="170.2" y="59.5">nc</text>
<text x="185.4" y="58">nc</text>
<text x="195.2" y="59.4">C13</text>
<text x="225.6" y="54.3">10n</text>
<text x="229.4" y="57.2">R43</text>
<text x="231.1" y="59.5">nc</text>
<text x="246.3" y="58">nc</text>
<text x="256.1" y="59.4">C27</text>
<text x="182.5" y="61">R22</text>
<text x="182.7" y="63.3">0R</text>
<text x="195.2" y="64.5">10n</text>
<text x="243.4" y="61">R49</text>
<text x="243.7" y="63.3">0R</text>
<text x="256.1" y="64.5">10n</text>
<text x="160.4" y="69.9">GND</text>
<text x="171.8" y="69.9">GND GND</text>
<text x="190.9" y="69.9">GND</text>
<text x="221.3" y="69.9">GND</text>
<text x="232.7" y="69.9">GND GND</text>
<text x="251.8" y="69.9">GND</text>
<text x="56.6" y="78">+3V3</text>
<text x="117.5" y="78">+3V3</text>
<text x="178.4" y="78">+3V3</text>
<text x="239.3" y="78">+3V3</text>
<text x="38.5" y="87.7">GND</text>
<text x="49.7" y="87.2">R71</text>
<text x="50.5" y="89.7">10k</text>
<text x="63.7" y="89.7">10k</text>
<text x="63.9" y="87.2">R74</text>
<text x="99.4" y="87.7">GND</text>
<text x="110.6" y="87.2">R72</text>
<text x="111.4" y="89.7">10k</text>
<text x="124.6" y="89.7">10k</text>
<text x="124.8" y="87.2">R75</text>
<text x="160.4" y="87.7">GND</text>
<text x="171.5" y="87.2">R52</text>
<text x="172.3" y="89.7">10k</text>
<text x="185.5" y="89.7">10k</text>
<text x="185.8" y="87.2">R57</text>
<text x="221.3" y="87.7">GND</text>
<text x="232.4" y="87.2">R30</text>
<text x="233.3" y="89.7">10k</text>
<text x="246.5" y="89.7">10k</text>
<text x="246.7" y="87.2">R32</text>
<text x="44.1" y="96.6">R63</text>
<text x="44.4" y="98.8">10k</text>
<text x="59.9" y="97.6" transform="rotate(-90 59.9 97.6)">S5</text>
<text x="64.4" y="96.6">R66</text>
<text x="64.7" y="98.8">10k</text>
<text x="105" y="96.6">R67</text>
<text x="105.3" y="98.8">10k</text>
<text x="120.8" y="97.6" transform="rotate(-90 120.8 97.6)">S6</text>
<text x="125.3" y="96.6">R70</text>
<text x="125.6" y="98.8">10k</text>
<text x="165.9" y="96.6">R44</text>
<text x="166.2" y="98.8">10k</text>
<text x="181.7" y="97.6" transform="rotate(-90 181.7 97.6)">S7</text>
<text x="186.3" y="96.6">R47</text>
<text x="186.6" y="98.8">10k</text>
<text x="226.9" y="96.6">R25</text>
<text x="227.2" y="98.8">10k</text>
<text x="242.7" y="97.6" transform="rotate(-90 242.7 97.6)">S8</text>
<text x="247.2" y="96.6">R28</text>
<text x="247.5" y="98.8">10k</text>
<text x="42.8" y="105.1">10n</text>
<text x="42.8" y="102.5">C31</text>
<text x="63.1" y="103.4">R65</text>
<text x="103.8" y="102.5">C33</text>
<text x="103.8" y="105.1">10n</text>
<text x="124" y="103.4">R69</text>
<text x="164.7" y="102.5">C24</text>
<text x="164.7" y="105.1">10n</text>
<text x="185" y="103.4">R46</text>
<text x="225.6" y="102.5">C14</text>
<text x="225.6" y="105.1">10n</text>
<text x="245.9" y="103.4">R27</text>
<text x="46.6" y="108">R61</text>
<text x="48.3" y="110.3">nc</text>
<text x="60.6" y="111.8">R64</text>
<text x="63.5" y="108.8">nc</text>
<text x="73.3" y="110.2">C32</text>
<text x="107.5" y="108">R62</text>
<text x="109.2" y="110.3">nc</text>
<text x="121.5" y="111.8">R68</text>
<text x="124.5" y="108.8">nc</text>
<text x="134.2" y="110.2">C34</text>
<text x="168.5" y="108">R42</text>
<text x="170.2" y="110.3">nc</text>
<text x="182.5" y="111.8">R45</text>
<text x="185.4" y="108.8">nc</text>
<text x="195.2" y="110.2">C25</text>
<text x="229.4" y="108">R19</text>
<text x="231.1" y="110.3">nc</text>
<text x="243.4" y="111.8">R26</text>
<text x="246.3" y="108.8">nc</text>
<text x="256.1" y="110.2">C15</text>
<text x="60.9" y="114.1">0R</text>
<text x="73.3" y="115.2">10n</text>
<text x="121.8" y="114.1">0R</text>
<text x="134.2" y="115.2">10n</text>
<text x="182.7" y="114.1">0R</text>
<text x="195.2" y="115.2">10n</text>
<text x="243.7" y="114.1">0R</text>
<text x="256.1" y="115.2">10n</text>
<text x="38.5" y="120.7">GND</text>
<text x="50" y="120.7">GND GND</text>
<text x="69" y="120.7">GND</text>
<text x="99.4" y="120.7">GND</text>
<text x="110.9" y="120.7">GND GND</text>
<text x="129.9" y="120.7">GND</text>
<text x="160.4" y="120.7">GND</text>
<text x="171.8" y="120.7">GND GND</text>
<text x="190.9" y="120.7">GND</text>
<text x="221.3" y="120.7">GND</text>
<text x="232.7" y="120.7">GND GND</text>
<text x="251.8" y="120.7">GND</text>
<text x="88.5" y="147.2">D1</text>
<text x="88.5" y="149.5">BAT54</text>
<text x="107.6" y="149.5">BAT54</text>
<text x="107.6" y="147.2">D2</text>
<text x="126.6" y="149.5">BAT54</text>
<text x="126.6" y="147.2">D4</text>
<text x="222.2" y="149.3">S9</text>
<text x="88.5" y="159.9">D5</text>
<text x="107.6" y="159.9">D7</text>
<text x="126.6" y="159.9">D8</text>
<text x="225.1" y="158.7">GND</text>
<text x="88.5" y="162.2">BAT54</text>
<text x="107.6" y="162.2">BAT54</text>
<text x="126.6" y="162.2">BAT54</text>
<text x="88.5" y="172.6">D6</text>
<text x="107.6" y="172.6">D3</text>
<text x="126.6" y="172.6">D9</text>
<text x="134" y="171.4">S11</text>
<text x="88.5" y="174.9">BAT54</text>
<text x="107.6" y="174.9">BAT54</text>
<text x="126.6" y="174.9">BAT54</text>
<text x="235.5" y="179.1">140182-1-v2.1-j2b-synth</text>
<text x="235.5" y="184.1">07/10/2014 11:22:34</text>
<text x="266" y="189.2">2.1</text>
</g>
<g font-size="2.1">
<text x="35" y="27.7">GND1</text>
<text x="96" y="27.7">GND1</text>
<text x="156.9" y="27.7">GND1</text>
<text x="217.9" y="27.7">GND1</text>
<text x="35" y="31.5">GND2</text>
<text x="96" y="31.5">GND2</text>
<text x="156.9" y="31.5">GND2</text>
<text x="217.9" y="31.5">GND2</text>
<text x="35" y="78.4">GND1</text>
<text x="35" y="82.3">GND2</text>
<text x="96" y="78.4">GND1</text>
<text x="96" y="82.3">GND2</text>
<text x="156.9" y="78.4">GND1</text>
<text x="156.9" y="82.3">GND2</text>
<text x="217.9" y="78.4">GND1</text>
<text x="217.9" y="82.3">GND2</text>
<text x="132.5" y="177.5">1</text>
<text x="139.4" y="177.5">3</text>
<text x="132.5" y="180">2</text>
<text x="139.4" y="180">4</text>
</g>
<g font-size="1.8">
<text x="29.9" y="42.6">S1A/1.4C</text>
<text x="75.6" y="42.6">S1B/1.4C</text>
<text x="90.8" y="42.6">S2A/1.4C</text>
<text x="136.5" y="42.6">S2B/1.4C</text>
<text x="151.9" y="42.6">S3A/1.4A</text>
<text x="197.5" y="42.6">S3B/1.4B</text>
<text x="212.8" y="42.6">S4A/1.4B</text>
<text x="258.4" y="42.6">S4B/1.4B</text>
<text x="30" y="93.4">S5A/1.4B</text>
<text x="75.6" y="93.4">S5B/1.4B</text>
<text x="90.9" y="93.4">S6A/1.4B</text>
<text x="136.5" y="93.4">S6B/1.5B</text>
<text x="151.9" y="93.4">S7A/1.4B</text>
<text x="197.5" y="93.4">S7B/1.4B</text>
<text x="212.8" y="93.4">S8A/1.4B</text>
<text x="258.4" y="93.4">S8B/1.4C</text>
<text x="87.6" y="141" transform="rotate(-90 87.6 141)">COL0/1.4C</text>
<text x="106.7" y="141" transform="rotate(-90 106.7 141)">COL1/1.4C</text>
<text x="125.7" y="141" transform="rotate(-90 125.7 141)">COL2/1.4D</text>
<text x="93.3" y="154.9">EC12E_SW</text>
<text x="99.7" y="151.2">S1</text>
<text x="112.4" y="154.9">EC12E_SW</text>
<text x="118.7" y="151.2">S2</text>
<text x="131.4" y="154.9">EC12E_SW</text>
<text x="137.8" y="151.2">S3</text>
<text x="200.4" y="154.3">S9/ISP/1.4A</text>
<text x="71" y="156.8">ROW0/1.4C</text>
<text x="93.3" y="167.6">EC12E_SW</text>
<text x="99.7" y="163.8">S4</text>
<text x="112.4" y="167.6">EC12E_SW</text>
<text x="118.7" y="163.8">S5</text>
<text x="131.4" y="167.6">EC12E_SW</text>
<text x="137.8" y="163.8">S6</text>
<text x="71" y="169.5">ROW1/1.4C</text>
<text x="99.7" y="176.5">S7</text>
<text x="118.7" y="176.5">S8</text>
<text x="71" y="182.2">ROW2/1.4C</text>
<text x="93.3" y="180.3">EC12E_SW</text>
<text x="112.4" y="180.3">EC12E_SW</text>
</g>
</svg>
